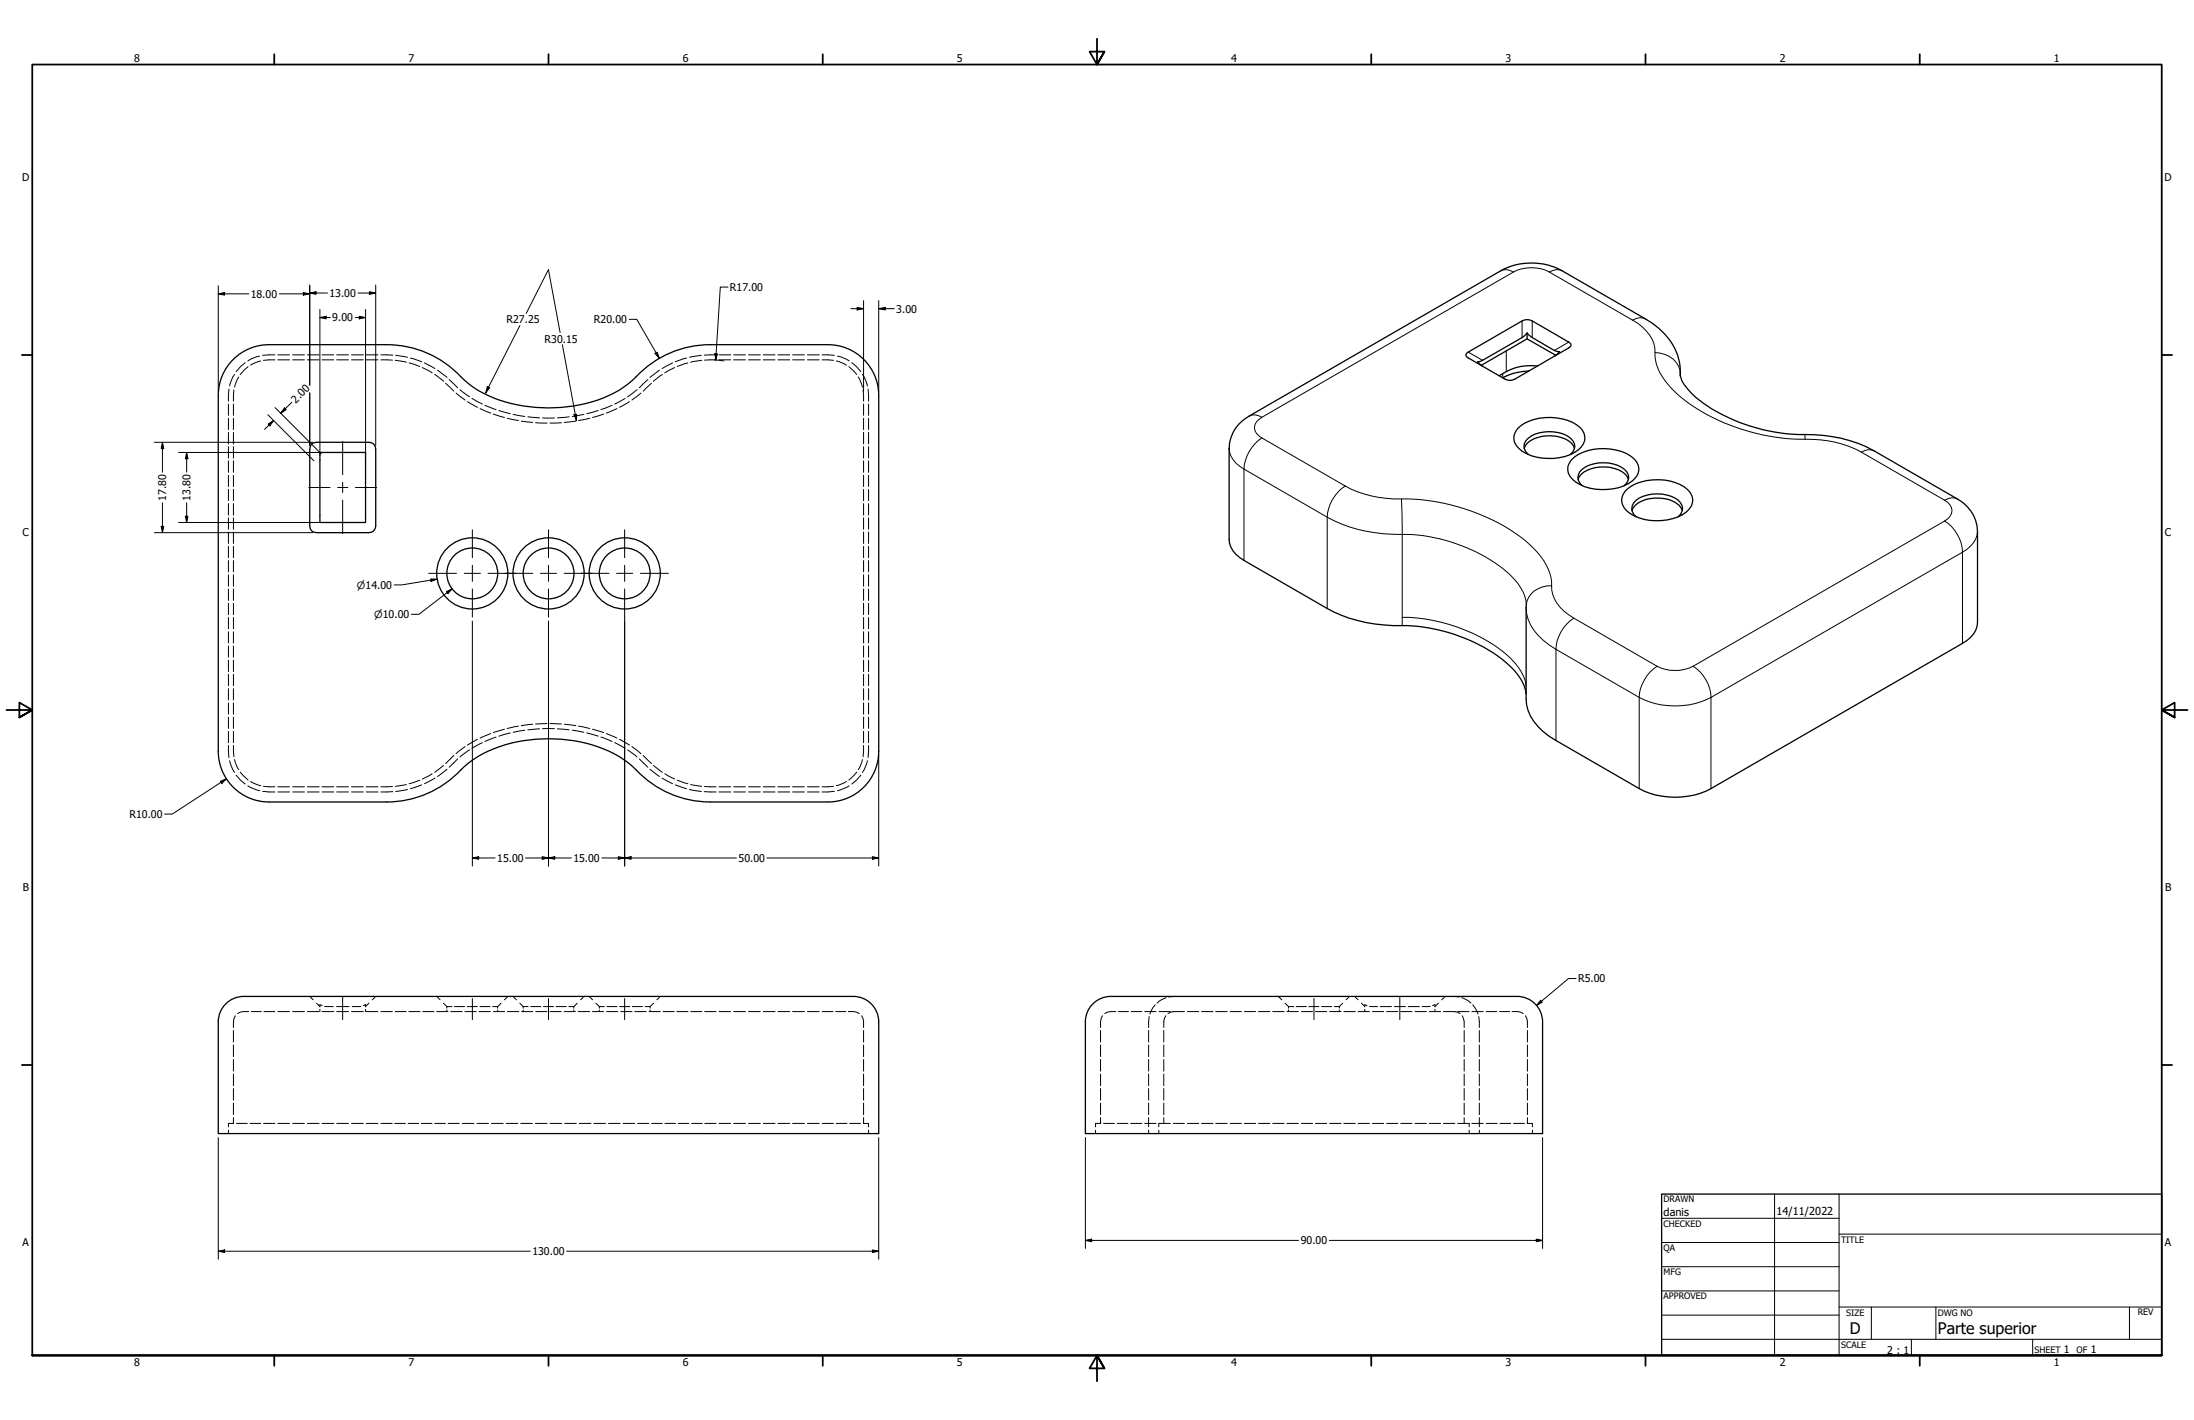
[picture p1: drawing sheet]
<svg xmlns="http://www.w3.org/2000/svg" width="864mm" height="559mm" viewBox="0 0 864 559" stroke-linecap="round" stroke-linejoin="round" font-family="sans-serif">
<!-- layer: Hidden (ANSI) -->
<g fill="none" stroke="#000" stroke-width=".39">
<path d="M108.2 139.6l-4.8 .2M109.3 139.6h4.7M115.2 139.6h4.6M121 139.6h4.6M126.7 139.6h4.7M132.5 139.6h4.7M138.4 139.6h4.6M144.1 139.6h4.7M149.9 139.6l4.7 .2M155.8 139.8l4.6 .8M276 139.8l-4.6 .8M281.9 139.6l-4.7 .2"/>
<path d="M283 139.6h4.7M288.8 139.6h4.6M294.6 139.6h4.7M300.4 139.6h4.7M306.2 139.6h4.6M312 139.6h4.6M317.8 139.6h4.7M323.6 139.6l4.8 .2M89.9 159v4.4M90.1 153.1l-.2 4.8M91.9 159v4.4M92.1 153.4l-.2 4.5"/>
<path d="M92.3 147.3l-.7 1-1.2 3.6M94 148.3l-1.7 4M96.5 142.7l-3.5 3.5M97.7 144.3l-3.1 3.1M102.2 140.1l-3.6 1.3-1.1 .6M102.6 142l-4 1.7M108.2 141.6l-4.5 .2M109.3 141.6h4.7M115.2 141.6h4.6M121 141.6h4.6M126.7 141.6h4.7M132.5 141.6h4.7"/>
<path d="M138.4 141.6h4.6M144.1 141.6h4.7M149.9 141.6l4.6 .1M155.6 141.8l4.4 .8M161 142.8l4.2 1.4M161.5 140.9l4.5 1.5M166.2 144.7l3.9 2M167.1 142.8l4.1 2.2M171.1 147.4l3.5 2.7M172.2 145.7l3.8 2.8M175.4 150.8l3.2 3.1M176.8 149.4l3.3 3.2"/>
<path d="M179.5 154.7l3.6 2.7M181 153.4l3.8 2.7M184 158.1l4 2.2M185.7 156.8l4.2 2.2M190.9 159.5l4.4 1.7M240.9 159.5l-4.4 1.7M246.1 156.8l-4.2 2.2M247.8 158.1l-4 2.2M250.8 153.4l-3.8 2.7M252.3 154.7l-3.6 2.7M255 149.4l-3.3 3.2M256.4 150.8l-3.2 3.1"/>
<path d="M259.6 145.7l-3.8 2.8M260.7 147.4l-3.5 2.7M264.7 142.8l-4.1 2.2M265.6 144.7l-3.9 2M270.3 140.9l-4.5 1.5M270.8 142.8l-4.2 1.4M276.2 141.8l-4.4 .8M281.9 141.6l-4.6 .1M283 141.6h4.7M288.8 141.6h4.6M294.6 141.6h4.7M300.4 141.6h4.7"/>
<path d="M306.2 141.6h4.6M312 141.6h4.6M317.8 141.6h4.7M323.6 141.6l4.5 .2M329.2 142l4 1.7M329.6 140.1l3.6 1.3 1.1 .6M334.1 144.3l3.1 3.1M335.3 142.7l3.5 3.5M337.8 148.3l1.7 4M339.5 147.3l.7 1 1.2 3.6M339.7 153.4l.2 4.5M339.9 159v4.4"/>
<path d="M341.7 153.1l.2 4.8M341.9 159v4.4M89.9 164.6v4.4M89.9 170.2v4.5M89.9 175.8v4.5M91.9 164.6v4.4M91.9 170.2v4.5M91.9 175.8v4.5M189 160.8l4.2 1.8M194.2 162.9l4.4 1.4M196.3 161.5l4.6 1.3M199.6 164.6l4.5 .9"/>
<path d="M202 163.1l4.6 .8M205.2 165.7l4.5 .5M207.8 164l4.6 .5M210.8 166.4l4.5 .1M213.6 164.5h4.6M221 166.4l-4.5 .1M224 164l-4.6 .5M226.6 165.7l-4.5 .5M229.8 163.1l-4.6 .8M232.2 164.6l-4.5 .9M235.5 161.5l-4.6 1.3M237.6 162.9l-4.4 1.4"/>
<path d="M242.8 160.8l-4.2 1.8M339.9 164.6v4.4M339.9 170.2v4.5M339.9 175.8v4.5M341.9 164.6v4.4M341.9 170.2v4.5M341.9 175.8v4.5M89.9 181.4v4.5M89.9 187v4.5M89.9 192.6v4.4M89.9 198.2v4.5M91.9 181.4v4.5"/>
<path d="M91.9 187v4.5M91.9 192.6v4.4M91.9 198.2v4.5M339.9 181.4v4.5M339.9 187v4.5M339.9 192.6v4.4M339.9 198.2v4.5M341.9 181.4v4.5M341.9 187v4.5M341.9 192.6v4.4M341.9 198.2v4.5M89.9 203.8v4.5"/>
<path d="M89.9 209.4v4.5M89.9 215v4.5M91.9 203.8v4.5M91.9 209.4v4.5M91.9 215v4.5M339.9 203.8v4.5M339.9 209.4v4.5M339.9 215v4.5M341.9 203.8v4.5M341.9 209.4v4.5M341.9 215v4.5M89.9 220.6v4.4"/>
<path d="M89.9 226.2v4.5M89.9 231.8v4.5M89.9 237.4v4.5M91.9 220.6v4.4M91.9 226.2v4.5M91.9 231.8v4.5M91.9 237.4v4.5M339.9 220.6v4.4M339.9 226.2v4.5M339.9 231.8v4.5M339.9 237.4v4.5M341.9 220.6v4.4"/>
<path d="M341.9 226.2v4.5M341.9 231.8v4.5M341.9 237.4v4.5M89.9 243v4.5M89.9 248.6v4.4M89.9 254.2v4.4M89.9 259.8v4.5M91.9 243v4.5M91.9 248.6v4.4M91.9 254.2v4.4M91.9 259.8v4.5M339.9 243v4.5"/>
<path d="M339.9 248.6v4.4M339.9 254.2v4.4M339.9 259.8v4.5M341.9 243v4.5M341.9 248.6v4.4M341.9 254.2v4.4M341.9 259.8v4.5M89.9 265.4v4.5M89.9 271v4.5M89.9 276.6v4.5M91.9 265.4v4.5M91.9 271v4.5"/>
<path d="M91.9 276.6v4.5M339.9 265.4v4.5M339.9 271v4.5M339.9 276.6v4.5M341.9 265.4v4.5M341.9 271v4.5M341.9 276.6v4.5M89.9 282.2v4.4M89.9 287.8v4.5M89.9 293.4l.2 4.7M90.4 299.3l1.2 3.6 .7 1.1M91.9 293.4l.2 4.4"/>
<path d="M91.9 282.2v4.4M91.9 287.8v4.5M92.3 298.9l1.7 4M178.6 297.3l-3.2 3.2M180.1 298.6l-3.3 3.3M183.1 293.8l-3.6 2.8M184.8 295.1l-3.8 2.8M188 291l-4 2.2M189.9 292.3l-4.2 2.2M193.2 288.7l-4.2 1.7M195.3 290.1l-4.4 1.7M198.6 287l-4.4 1.3"/>
<path d="M200.9 288.4l-4.6 1.3M204.1 285.8l-4.5 .9M206.6 287.3l-4.6 .9M209.7 285l-4.5 .6M212.4 286.8l-4.6 .4M213.6 286.8h4.6M215.3 284.7l-4.5 .2M216.5 284.7l4.5 .2M219.4 286.8l4.6 .4M222.1 285l4.5 .6M225.2 287.3l4.6 .9M227.7 285.8l4.5 .9"/>
<path d="M230.9 288.4l4.6 1.3M233.2 287l4.4 1.3M236.5 290.1l4.4 1.7M238.6 288.7l4.2 1.7M241.9 292.2l4.2 2.2M243.8 291l4 2.2M247 295.1l3.8 2.8M248.7 293.8l3.6 2.8M251.7 298.6l3.3 3.3M253.2 297.3l3.2 3.2M339.5 298.9l-1.7 4M339.9 293.4l-.2 4.4"/>
<path d="M339.9 282.2v4.4M339.9 287.8v4.5M341.4 299.3l-1.2 3.6-.7 1.1M341.9 282.2v4.4M341.9 287.8v4.5M341.9 293.4l-.2 4.7M93 305.1l1.6 1.9 1.9 1.5M94.6 303.8l3.1 3.2M97.5 309.2l4.7 1.9M98.6 307.5l4 1.7M103.4 311.4l4.8 .3M103.7 309.4l4.5 .2"/>
<path d="M109.3 311.7h4.7M109.3 309.6h4.7M115.2 311.7h4.6M115.2 309.6h4.6M121 311.7h4.6M121 309.6h4.6M126.7 311.7h4.7M126.7 309.6h4.7M132.5 311.7h4.7M132.5 309.6h4.7M138.4 311.7h4.6M138.4 309.6h4.6"/>
<path d="M144.1 311.7h4.7M144.1 309.6h4.7M154.5 309.5l-4.6 .1M154.6 311.5l-4.7 .2M160 308.7l-4.4 .7M160.4 310.6l-4.6 .9M165.2 307l-4.2 1.4M166 308.9l-4.5 1.5M170.1 304.5l-3.9 2.1M171.2 306.2l-4.1 2.2M174.6 301.2l-3.5 2.7M176 302.7l-3.8 2.9"/>
<path d="M255.8 302.7l3.8 2.9M257.2 301.2l3.5 2.7M260.6 306.2l4.1 2.2M261.7 304.5l3.9 2.1M265.8 308.9l4.5 1.5M266.6 307l4.2 1.4M271.4 310.6l4.6 .9M271.8 308.7l4.4 .7M277.2 311.5l4.7 .2M277.3 309.5l4.6 .1M283 311.7h4.7M283 309.6h4.7"/>
<path d="M288.8 311.7h4.6M288.8 309.6h4.6M294.6 311.7h4.7M294.6 309.6h4.7M300.4 311.7h4.7M300.4 309.6h4.7M306.2 311.7h4.6M306.2 309.6h4.6M312 311.7h4.6M312 309.6h4.6M317.8 311.7h4.7M317.8 309.6h4.7"/>
<path d="M328.1 309.4l-4.5 .2M328.4 311.4l-4.8 .3M333.2 307.5l-4 1.7M334.3 309.2l-4.7 1.9M337.2 303.8l-3.1 3.2M338.8 305.1l-1.6 1.9-1.9 1.5M92.6 399.7l-.5 1.2-.2 3.5M97.9 398.1l-3.2 .2-1.2 .5M98.9 398.1h4M103.9 398.1h4.3M109.3 398.1h4.7M115.2 398.1h4.6"/>
<path d="M121 398.1h4.6M121.9 392.1l1.4 1.3M124.6 394.8l1.3 1.3M125.9 397.2v.9M126.7 398.1h4.7M126.8 395.7l-.9-.3v.8M127.8 396l3.4 .1M132.5 396.1h4.9M132.5 398.1h4.7M138.4 398.1h4.6M142 396l-3.4 .1M143 395.7l.9-.3v.8"/>
<path d="M143.9 397.2v.9M144.1 398.1h4.7M145.2 394.8l-1.3 1.3M147.9 392.1l-1.3 1.3M149.9 398.1h4.5M155.5 398.1h4.4M161 398.1h4.4M166.4 398.1h4.4M171.9 398.1h4.4M171.9 392.1l1.3 1.3M174.6 394.8l1.3 1.3M175.9 396.1h2"/>
<path d="M175.9 396.1v.6M175.9 397.4v.7M177.4 398.1h4.5M178.9 396.1h4M183 398.1h4.5M183.9 396.1h4M188.6 398.1h4.4M188.9 396.1h4M193.9 396.1h2M194.2 398.1h4.4M195.9 396.1v.6M195.9 397.4v.7"/>
<path d="M197.2 394.8l-1.3 1.3M199.7 398.1h4.5M199.9 392.1l-1.3 1.3M201.9 392.1l1.4 1.3M204.6 394.8l1.3 1.3M205.3 398.1h4.4M205.9 396.1h2M205.9 396.1v.6M205.9 397.4v.7M208.9 396.1h4M210.9 398.1h4.4M213.9 396.1h4"/>
<path d="M216.5 398.1h4.4M218.9 396.1h4M222.1 398.1h4.4M223.9 396.1h2M225.9 396.1v.6M225.9 397.4v.7M227.2 394.8l-1.3 1.3M227.6 398.1h4.5M229.9 392.1l-1.4 1.3M231.9 392.1l1.3 1.3M233.2 398.1h4.4M234.6 394.8l1.3 1.3"/>
<path d="M235.9 396.1h2M235.9 396.1v.6M235.9 397.4v.7M238.8 398.1h4.4M238.9 396.1h4M243.9 396.1h4M244.3 398.1h4.5M248.9 396.1h4M249.9 398.1h4.5M253.9 396.1h2M255.5 398.1h4.4M255.9 396.1v.6"/>
<path d="M255.9 397.4v.7M257.2 394.8l-1.3 1.3M259.9 392.1l-1.3 1.3M261 398.1h4.4M266.4 398.1h4.4M271.9 398.1h4.4M277.4 398.1h4.5M283 398.1h4.7M288.8 398.1h4.6M294.6 398.1h4.7M300.4 398.1h4.7M306.2 398.1h4.6"/>
<path d="M312 398.1h4.6M317.8 398.1h4.7M323.6 398.1h4.3M328.9 398.1h4M333.9 398.1l3.2 .2 1.2 .5M339.2 399.7l.5 1.2 .2 3.5M434 399.7l-.6 1.2-.2 3.5M439.2 398.1l-3.2 .2-1.2 .5M440.2 398.1h4M445.2 398.1h4.3M450.6 398.1h4.4M454.7 395.4l-.9 1.2-1.2 2.4"/>
<path d="M456.2 398.1h4.4M458.9 399.7l-.6 1.2-.2 3.5M459 392.6l-2.4 1.2-1.2 .9M461.8 398.1h4.4M462.1 392.1l-2 .3M462.1 398.1l-2.4 .7M467.4 398.1h4.5M472.9 398.1h4.6M478.5 398.1h4.5M484.2 398.1h4.4M489.8 398.1h4.4M495.4 398.1h4.5"/>
<path d="M501 398.1h4.5M503.2 392.1l1.3 1.3M505.8 394.8l1.4 1.3M506.5 398.1h4.5M507.2 396.1h2M507.2 396.1v.6M507.2 397.4v.7M510.2 396.1h4M512.2 398.1h4.4M515.2 396.1h4M517.8 398.1h4.4M520.2 396.1h4"/>
<path d="M523.4 398.1h4.5M525.2 396.1h2M527.2 396.1v.6M527.2 397.4v.7M528.5 394.8l-1.3 1.3M529 398.1h4.5M531.2 392.1l-1.4 1.3M533.2 392.1l1.3 1.3M534.5 398.1h4.6M535.9 394.8l1.3 1.3M537.2 397.2v.9M538.1 395.7l-.9-.3v.8"/>
<path d="M539.1 396l3.1 .1M540.2 398.1h4.4M543.3 396.1h4.4M545.8 398.1h4.4M548.8 396.1h4.4M551.4 398.1h4.4M554.3 396.1h4.4M557 398.1h4.5M562.5 398.1h4.6M562.9 396l-3.1 .1M563.9 395.7l.9-.3v.8M564.8 397.2v.9"/>
<path d="M566.2 394.8l-1.4 1.3M568.1 398.1h4.5M568.8 392.1l-1.3 1.3M572.3 392.1l2.1 .3M572.3 398.1l2.4 .7M573.8 398.1h4.4M575.4 392.6l2.4 1.2 1.2 .9M575.6 399.7l.7 2.4v2.3M579.4 398.1h4.4M579.7 395.4l2.1 3.6M585 398.1h4.2M590.2 398.1h4"/>
<path d="M595.2 398.1l3.2 .2 1.2 .5M600.5 399.7l.5 1.2 .2 3.5M91.9 405.5v4.6M91.9 411.2v4.6M91.9 416.9v4.6M339.9 405.5v4.6M339.9 411.2v4.6M339.9 416.9v4.6M433.2 405.5v4.6M433.2 411.2v4.6M433.2 416.9v4.6M452.1 405.5v4.6"/>
<path d="M452.1 411.2v4.6M452.1 416.9v4.6M452.4 400l-.3 4.4M458.1 405.5v4.6M458.1 411.2v4.6M458.1 416.9v4.6M576.3 405.5v4.6M576.3 411.2v4.6M576.3 416.9v4.6M582 400l.3 4.4M582.3 405.5v4.6M582.3 411.2v4.6"/>
<path d="M582.3 416.9v4.6M601.2 405.5v4.6M601.2 411.2v4.6M601.2 416.9v4.6M91.9 422.7v4.5M91.9 428.4v4.5M91.9 434.1v4.6M91.9 439.8v2.3M339.9 422.7v4.5M339.9 428.4v4.5M339.9 434.1v4.6M339.9 439.8v2.3"/>
<path d="M433.2 422.7v4.5M433.2 428.4v4.5M433.2 434.1v4.6M433.2 439.8v2.3M452.1 422.7v4.5M452.1 428.4v4.5M452.1 434.1v4.6M452.1 439.8v3.6M458.1 422.7v4.5M458.1 428.4v4.5M458.1 434.1v4.6M458.1 439.8v2.3"/>
<path d="M576.3 422.7v4.5M576.3 428.4v4.5M576.3 434.1v4.6M576.3 439.8v2.3M582.3 422.7v4.5M582.3 428.4v4.5M582.3 434.1v4.6M582.3 439.8v3.6M601.2 422.7v4.5M601.2 428.4v4.5M601.2 434.1v4.6M601.2 439.8v2.3"/>
<path d="M89.9 444.8v1.3M92 442.1h-2.1v1.3M93.1 442.1h4.2M98.4 442.1h4.3M103.8 442.1h4.4M109.3 442.1h4.7M115.2 442.1h4.6M121 442.1h4.6M126.7 442.1h4.7M132.5 442.1h4.7M138.4 442.1h4.6M144.1 442.1h4.7"/>
<path d="M149.9 442.1h4.5M155.4 442.1h4.2M160.7 442.1h4.1M165.9 442.1h4.2M171.1 442.1h4.2M176.4 442.1h4.4M181.9 442.1h4.7M187.7 442.1h4.6M193.4 442.1h4.7M199.2 442.1h4.6M205 442.1h4.5M210.7 442.1h4.6"/>
<path d="M216.5 442.1h4.6M222.2 442.1h4.6M228 442.1h4.6M233.7 442.1h4.7M239.5 442.1h4.6M245.2 442.1h4.7M251 442.1h4.4M256.5 442.1h4.2M261.7 442.1h4.2M267 442.1h4.1M272.2 442.1h4.2M277.4 442.1h4.5"/>
<path d="M283 442.1h4.7M288.8 442.1h4.6M294.6 442.1h4.7M300.4 442.1h4.7M306.2 442.1h4.6M312 442.1h4.6M317.8 442.1h4.7M323.6 442.1h4.4M329.1 442.1h4.3M334.5 442.1h4.2M339.8 442.1h2.1v1.3M341.9 444.8v1.3"/>
<path d="M431.2 444.8v1.3M433.3 442.1h-2.1v1.3M434.4 442.1h4.3M439.7 442.1h4.3M445.1 442.1h4.4M450.6 442.1h4.4M452.1 444.8v1.3M456.1 442.1v1.3M456.1 444.8v1.3M456.2 442.1h4.4M461.8 442.1h4.4M467.4 442.1h4.5"/>
<path d="M472.9 442.1h4.6M478.5 442.1h4.5M484.2 442.1h4.4M489.8 442.1h4.4M495.4 442.1h4.5M501 442.1h4.5M506.5 442.1h4.5M512.2 442.1h4.4M517.8 442.1h4.4M523.4 442.1h4.5M529 442.1h4.5M534.5 442.1h4.6"/>
<path d="M540.2 442.1h4.4M545.8 442.1h4.4M551.4 442.1h4.4M557 442.1h4.5M562.5 442.1h4.6M568.1 442.1h4.5M573.8 442.1h4.4M578.3 442.1v1.3M578.3 444.8v1.3M579.4 442.1h4.4M582.3 444.8v1.3M585 442.1h4.3"/>
<path d="M590.4 442.1h4.3M595.8 442.1h4.2M601.1 442.1h2.1v1.3M603.2 444.8v1.3"/>
</g>
<!-- layer: Visible (ANSI) -->
<g fill="none" stroke="#000" stroke-width=".51">
<path d="M577.3 139l21.8-12.7a4 4 0 0 1 4 0l14.4 8.3 .9 .9v.5l-.9 .9-21.2 12.3a4 4 0 0 1-4 0l-14.4-8.4-.9-.8zM601.1 131.1l2 1.7 8.7 5.1 2.1 .5-2.1 1.8M601.1 131.1l-2 1.7-15.5 9-2 .6 2 1.7M601.1 131.1v2.2l11.3 6.5M601.1 133.3l-18 10.5M85.9 155.6a20 20 0 0 1 20-20h46.4a40.9 40.9 0 0 1 30.6 14.1 47.1 47.1 0 0 0 28 10.6 53.2 53.2 0 0 0 36.4-9.2 65.7 65.7 0 0 1 11.6-9.7 40 40 0 0 1 20.7-5.8h46.3a20 20 0 0 1 20 20M85.9 155.6v140a20 20 0 0 0 20 20h46.3a40.9 40.9 0 0 0 30.7-14 49.6 49.6 0 0 1 33-10.9 50.4 50.4 0 0 1 33 10.9 41 41 0 0 0 30.6 14h46.4a20 20 0 0 0 20-20v-140M601.8 146a24.2 24.2 0 0 0-10.3 2.7M605.3 144a21.3 21.3 0 0 0-15.3 3.9M661.4 148a23.2 23.2 0 0 0-11-20.8l-35.5-20.6a25.4 25.4 0 0 0-24.2 0l-99 57.1a14.7 14.7 0 0 0-7.9 12.8v35.8a10 10 0 0 0 5.8 8.2l32.8 19a59.5 59.5 0 0 0 31.4 6.7 66.3 66.3 0 0 1 39.7 15.2 18.8 18.8 0 0 1 7.2 11.8M661.4 147.5a9.4 9.4 0 0 0 3.2 5.9 54 54 0 0 0 24.6 14.4 73.8 73.8 0 0 0 24.8 3.3 52.5 52.5 0 0 1 23.7 6.3l32.7 18.9a15 15 0 0 1 8 12.8v35.9a10 10 0 0 1-5.9 8.2l-99 57.1a30.8 30.8 0 0 1-28.3 0l-32.7-18.9a22 22 0 0 1-11.6-14l-.1-39.4M122.4 175.1l.6-.6 1.7-.4h20.4a2.55 2.55 0 0 1 2.8 2.7v30a2.65 2.65 0 0 1-2.8 2.8h-20.4a2.55 2.55 0 0 1-2.8-2.8v-30z"/>
<path d="M125.9 178.1h18v27.5h-18zM597.3 168.8a18.9 18.9 0 0 1 17.6-4 11.4 11.4 0 0 1 8.7 5.9 6.3 6.3 0 0 1-3.8 7.4 21.8 21.8 0 0 1-20.6-.5 5.7 5.7 0 0 1-1.9-8.8zM599.9 176.5a8.2 8.2 0 0 1 7.2-4.8 14.2 14.2 0 0 1 11.5 2.7l1.2 2.1M601.6 178.9a3.9 3.9 0 0 1-.1-6.4 14.7 14.7 0 0 1 16.7 0 3.9 3.9 0 0 1-.1 6.4M618.5 181a18.9 18.9 0 0 1 17.6-3.9 11.4 11.4 0 0 1 8.7 5.8 6.1 6.1 0 0 1-3.8 7.4 21.6 21.6 0 0 1-20.6-.5 5.6 5.6 0 0 1-1.9-8.8zM621.2 188.7a8.3 8.3 0 0 1 7.1-4.7 14.2 14.2 0 0 1 11.5 2.6l1.2 2.1M622.8 191.1a3.9 3.9 0 0 1-.1-6.4 14.7 14.7 0 0 1 16.7 0 3.9 3.9 0 0 1-.1 6.4M639.7 193.3a19.1 19.1 0 0 1 17.7-4 11.4 11.4 0 0 1 8.6 5.9 6.2 6.2 0 0 1-3.8 7.4 21.6 21.6 0 0 1-20.6-.5 5.7 5.7 0 0 1-1.9-8.8zM642.4 200.9a8.3 8.3 0 0 1 7.1-4.7 12.3 12.3 0 0 1 12.2 3.7l.5 1M644 203.4a4.2 4.2 0 0 1 1.2-7.4 15.6 15.6 0 0 1 15.5 .9 3.9 3.9 0 0 1-.2 6.5M95.9 392.1h240M95.9 392.1a10 10 0 0 0-10 10v44h260v-44a10 10 0 0 0-10-10"/>
<path d="M430.6 394.6l1.9-1.3a10 10 0 0 1 4.7-1.2h160a10 10 0 0 1 10 10v44h-180v-44a10 10 0 0 1 3.4-7.5z"/>
<circle cx="185.9" cy="225.6" r="14"/>
<circle cx="185.9" cy="225.6" r="10"/>
<circle cx="215.9" cy="225.6" r="14"/>
<circle cx="215.9" cy="225.6" r="10"/>
<circle cx="245.9" cy="225.6" r="14"/>
<circle cx="245.9" cy="225.6" r="10"/>
</g>
<!-- layer: Visible Narrow (ANSI) -->
<g fill="none" stroke="#000" stroke-width=".39">
<path d="M590.7 106.6a4.9 4.9 0 0 1 5 .5M595.7 107.1a15.5 15.5 0 0 1 14.2 0M595.7 107.1l-99 57.1M609.9 107.1l32.7 18.9M614.9 106.6a5 5 0 0 0-5 .5M577.9 138.6l5.7 3.2M592.9 138v8.2M599.1 126.3v6.5M603.1 126.3v6.5M617.5 134.6l-5.7 3.3M642.6 126a14.9 14.9 0 0 1 8.8 14.4 25.1 25.1 0 0 0 9.6 15.4 80.5 80.5 0 0 0 52.6 17.1 42.1 42.1 0 0 1 19.1 5M647.6 125.5a5 5 0 0 0-5 .5"/>
<path d="M651.4 138.7a9.3 9.3 0 0 1 10 9.1M591.5 147.1v1.6M661.4 146.4v1.1M483.8 176.5a10 10 0 0 0 5.8 8.1M491.7 163.7a4.9 4.9 0 0 1 5 .5M496.7 164.2a4.6 4.6 0 0 0-2.7 5.2l.5 1.1 2.2 1.8M496.7 172.3a15.8 15.8 0 0 0-7.1 12.3M496.7 172.3l32.8 19M710.4 171l.1 1.8M732.7 177.9l32.7 18.9M737.7 177.4a5 5 0 0 0-5 .5M489.6 184.6l32.8 18.9"/>
<path d="M489.6 184.6v35.9M529.5 191.3a45.6 45.6 0 0 0 25 5 79.4 79.4 0 0 1 46.7 17.2 24.6 24.6 0 0 1 9.5 15.4 13.7 13.7 0 0 0 6.8 13l2 1.4M529.5 191.3a15.7 15.7 0 0 0-7.1 12.2M551.6 196.3l.3 10.4v39.5M765.4 196.8a4.3 4.3 0 0 1 3 4.1 4.3 4.3 0 0 1-3 4.1M770.4 196.3a5 5 0 0 0-5 .5M522.4 203.5a60.5 60.5 0 0 0 31.6 6.8 65.4 65.4 0 0 1 41.1 16.6 17.9 17.9 0 0 1 5.7 11.1M522.4 203.5v36M765.4 205a15.4 15.4 0 0 1 7.1 12.3M765.4 205l-99 57.2M772.5 217.3l-99 57.1M772.5 217.3v35.9"/>
<path d="M778.4 209.1a9.9 9.9 0 0 1-5.9 8.2M600.7 239.1a17 17 0 0 0 6.7 12.9l5.1 3.5M610.7 230.5a9 9 0 0 0-9.9 7.6M551.9 243a65.5 65.5 0 0 1 42.7 16.1 18.6 18.6 0 0 1 6.1 10.8M612.5 255.5l32.7 18.9M612.5 255.5v35.9M619.5 243.3a15.4 15.4 0 0 0-7 12.2M619.5 243.3l32.8 18.9M645.2 274.4a31.3 31.3 0 0 0 28.3 0M645.2 274.4v35.9M652.3 262.2a16 16 0 0 0 14.1 0M652.3 262.2a15.8 15.8 0 0 0-7.1 12.2"/>
<path d="M666.4 262.2a15.4 15.4 0 0 1 7.1 12.2M673.5 274.4v35.9"/>
</g>
<!-- layer: Border (ANSI) -->
<g fill="none" stroke="#000" stroke-width=".7">
<path d="M431.8 15.2v10.2l-2.9-5.1h5.8l-2.9 5.1 2.9-5.1M107.9 21.3v4.1M215.9 21.3v4.1M323.8 21.3v4.1M539.8 21.3v4.1M647.7 21.3v4.1M755.6 21.3v4.1M8.6 139.7h4.1M850.9 139.7h4.1M2.5 279.4h10.2l-5.1-2.9v5.8l5.1-2.9-5.1 2.9M861.1 279.4h-10.2l5.1-2.9v5.8l-5.1-2.9 5.1 2.9M8.6 419.1h4.1"/>
<path d="M850.9 419.1h4.1M12.7 533.4v-508h838.2v508h-838.2h838.2M107.9 533.4v4.1M215.9 533.4v4.1M323.8 533.4v4.1M434.7 538.5l-2.9-5.1 2.9 5.1h-5.8l2.9-5.1v10.2M539.8 533.4v4.1M647.7 533.4v4.1M755.6 533.4v4.1"/>
</g>
<!-- layer: Title (ANSI) -->
<g fill="none" stroke="#000" stroke-width=".39">
<path d="M654 479.4h69.9M698.5 469.9v63.5M723.9 469.9v63.5M654 488.9h69.9M654 498.5h69.9M723.9 485.6h127M654 508h69.9M654 517.5h69.9M723.9 514.3h127M736.6 514.3v12.7M762 514.3v12.7M838.2 514.3v12.7"/>
<path d="M654 527h196.9M752.3 527v6.4M800.1 527v6.4"/>
</g>
<path d="M654 469.9h196.9v63.5h-196.9z" fill="none" stroke="#000" stroke-width=".51"/>
<!-- layer: Dimension (ANSI) -->
<g fill="none" stroke="#000" stroke-width=".39">
<path d="M85.9 115.6l2.5-.5v1zM85.9 112.5v41.6M85.9 115.6h12M109.9 115.6h12M119.4 115.1l2.5 .5-2.5 .5zM121.9 115.3l2.5-.5v1zM121.9 112.1v39.5M121.9 115.3h7M140.9 115.3h7M145.4 114.8l2.5 .5-2.5 .5zM147.9 112.1v63.2M215.9 106l-8.8 17.3"/>
<path d="M215.9 106.2l4.6 24.7M286.6 113h-3.1l-1.8 28.7M339.9 118.3v35.8M345.9 118.3v35.8M125.9 125l2.5-.5v1zM125.9 125h4.1M125.9 121.8v57.5M139.8 125h4.1M141.4 124.5l2.5 .5-2.5 .5zM143.9 121.8v57.5M204.7 128.1l-13.5 26.5M221.4 135.6l5.5 29.9"/>
<path d="M247.6 125.7h3l8.9 15.3M257.8 139.1l.9-.5 .8 2.4zM281.4 139.2l1 .1-.7 2.4zM334.9 121.5h5M337.4 121l2.5 .5-2.5 .5zM345.9 121.5l2.5-.5v1zM345.9 121.5h6.1M114.9 158.3l-4.4 4.3M121.9 154.6v20.7M191.8 152.1l.9 .5-1.5 2zM281.2 141.6l3.7 .4M60.8 174.1h62.3"/>
<path d="M63.9 174.1l.6 2.4h-1.1zM63.9 174.1v11.7M70.3 178.1h56.8M73.5 178.1l.5 2.4h-1zM73.5 178.1v7.7M105.4 163.2l18.2 18.2M105.5 166.9l2.2-1.4-1.5 2.1zM107.7 165.5l-3.6 3.5M108.3 160.4l18.1 18.2M112 160.5l.6 .7-2.1 1.4zM225.9 163.1l1-.1v2.5zM63.9 197.9v11.7"/>
<path d="M73.5 197.9v7.7M60.8 209.6h62.3M63.4 207.1h1.1l-.6 2.5zM70.3 205.6h56.8M73 203.1h1l-.5 2.5zM169.5 227.8l2.6 .1-2.4 .9zM172.1 227.9l-14 2.3h-3M175.7 232.9l2.3-1.2-1.7 1.9zM178 231.7l-13.1 10h-3M185.9 244.4v96.4M215.9 244.4v96.4M245.9 242.8v98"/>
<path d="M345.9 297.2v43.6M86.7 307.5l2.4-1-1.8 1.8zM89.1 306.5l-21.3 13.9h-3M185.9 337.6l2.5-.5v1zM185.9 337.6h9M206.9 337.6h18M213.4 337.1l2.5 .5-2.5 .5zM215.9 337.6l2.5-.5v1zM236.9 337.6h53M243.4 337.1l2.5 .5-2.5 .5zM245.9 337.6l2.5-.5v1zM301.9 337.6h44"/>
<path d="M343.4 337.1l2.5 .5-2.5 .5zM606.4 393.6l.7 .8-2.3 1.3zM620.4 385.1h-3l-12.6 10.6M85.9 447.7v47.9M345.9 447.7v47.9M427.2 447.7v43.6M607.2 447.7v43.6M85.9 492.4l2.5-.5v1zM85.9 492.4h122.8M223.1 492.4h122.8M343.4 491.9l2.5 .5-2.5 .5zM427.2 488.1l2.5-.5v1z"/>
<path d="M427.2 488.1h84M523.2 488.1h84M604.7 487.6l2.5 .5-2.5 .5z"/>
</g>
<g fill="#000">
<path d="M85.9 115.6l2.5-.5v1z" fill-rule="evenodd"/>
<path d="M119.4 115.1l2.5 .5-2.5 .5z" fill-rule="evenodd"/>
<path d="M121.9 115.3l2.5-.5v1z" fill-rule="evenodd"/>
<path d="M145.4 114.8l2.5 .5-2.5 .5z" fill-rule="evenodd"/>
<path d="M125.9 125l2.5-.5v1z" fill-rule="evenodd"/>
<path d="M141.4 124.5l2.5 .5-2.5 .5z" fill-rule="evenodd"/>
<path d="M257.8 139.1l.9-.5 .8 2.4z" fill-rule="evenodd"/>
<path d="M281.4 139.2l1 .1-.7 2.4z" fill-rule="evenodd"/>
<path d="M337.4 121l2.5 .5-2.5 .5z" fill-rule="evenodd"/>
<path d="M345.9 121.5l2.5-.5v1z" fill-rule="evenodd"/>
<path d="M191.8 152.1l.9 .5-1.5 2z" fill-rule="evenodd"/>
<path d="M63.9 174.1l.6 2.4h-1.1z" fill-rule="evenodd"/>
<path d="M105.5 166.9l2.2-1.4-1.5 2.1z" fill-rule="evenodd"/>
<path d="M112 160.5l.6 .7-2.1 1.4z" fill-rule="evenodd"/>
<path d="M225.9 163.1l1-.1v2.5z" fill-rule="evenodd"/>
<path d="M73.5 178.1l.5 2.4h-1z" fill-rule="evenodd"/>
<path d="M63.4 207.1h1.1l-.6 2.5z" fill-rule="evenodd"/>
<path d="M73 203.1h1l-.5 2.5z" fill-rule="evenodd"/>
<path d="M169.5 227.8l2.6 .1-2.4 .9z" fill-rule="evenodd"/>
<path d="M175.7 232.9l2.3-1.2-1.7 1.9z" fill-rule="evenodd"/>
<path d="M86.7 307.5l2.4-1-1.8 1.8z" fill-rule="evenodd"/>
<path d="M185.9 337.6l2.5-.5v1z" fill-rule="evenodd"/>
<path d="M213.4 337.1l2.5 .5-2.5 .5z" fill-rule="evenodd"/>
<path d="M215.9 337.6l2.5-.5v1z" fill-rule="evenodd"/>
<path d="M243.4 337.1l2.5 .5-2.5 .5z" fill-rule="evenodd"/>
<path d="M245.9 337.6l2.5-.5v1z" fill-rule="evenodd"/>
<path d="M343.4 337.1l2.5 .5-2.5 .5z" fill-rule="evenodd"/>
<path d="M606.4 393.6l.7 .8-2.3 1.3z" fill-rule="evenodd"/>
<path d="M85.9 492.4l2.5-.5v1z" fill-rule="evenodd"/>
<path d="M343.4 491.9l2.5 .5-2.5 .5z" fill-rule="evenodd"/>
<path d="M427.2 488.1l2.5-.5v1z" fill-rule="evenodd"/>
<path d="M604.7 487.6l2.5 .5-2.5 .5z" fill-rule="evenodd"/>
</g>
<!-- layer: Centerline (ANSI) -->
<path d="M134.9 173.7v13.1M121.5 191.8h8.4M132.9 191.8h4M134.9 189.8v4M134.9 196.8v13.2M139.9 191.8h8.4M134.9 392.2v9.1M185.9 392.9v8.4M215.9 392.9v8.4M245.9 392.9v8.4M517.2 392.9v8.4M551 392.2v9.1" fill="none" stroke="#000" stroke-width=".39"/>
<!-- layer: Center Mark (ANSI) -->
<g fill="none" stroke="#000" stroke-width=".39">
<path d="M185.9 208.5v11M215.9 208.5v11M245.9 208.5v11M168.7 225.6h11M182.8 225.6h6.3M185.9 222.4v6.4M185.9 231.8v11M192.1 225.6h17.6M212.7 225.6h6.4M215.9 222.4v6.4M215.9 231.8v11M222.1 225.6h17.6"/>
<path d="M242.7 225.6h6.3M245.9 222.4v6.4M245.9 231.8v11M252.1 225.6h11"/>
</g>
<g font-size="6.3">
<text x="728.1" y="524.9">D</text>
<text x="762.8" y="525">Parte superior</text>
</g>
<g font-size="4.3">
<text x="654.8" y="478.6">danis</text>
<text x="699.3" y="478">14/11/2022</text>
</g>
<g font-size="4.2">
<text x="52.8" y="24.4">8</text>
<text x="160.8" y="24.4">7</text>
<text x="268.7" y="24.4">6</text>
<text x="376.7" y="24.4">5</text>
<text x="484.6" y="24.4">4</text>
<text x="592.6" y="24.4">3</text>
<text x="700.5" y="24.4">2</text>
<text x="808.5" y="24.4">1</text>
<text x="8.8" y="71.4">D</text>
<text x="852" y="71.4">D</text>
<text x="98.7" y="117.2">18.00</text>
<text x="129.7" y="116.8">13.00</text>
<text x="287.3" y="114.5">R17.00</text>
<text x="352.8" y="123">3.00</text>
<text x="130.8" y="126.5">9.00</text>
<text x="199.4" y="127.2">R27.25</text>
<text x="233.8" y="127.2">R20.00</text>
<text x="214.4" y="134.8">R30.15</text>
<text x="116.5" y="158.8" transform="rotate(-45 116.5 158.8)">2.00</text>
<text x="65.5" y="197" transform="rotate(-90 65.5 197)">17.80</text>
<text x="75" y="197" transform="rotate(-90 75 197)">13.80</text>
<text x="8.9" y="211.1">C</text>
<text x="852.2" y="211.1">C</text>
<text x="51" y="321.9">R10.00</text>
<text x="195.7" y="339.2">15.00</text>
<text x="225.7" y="339.2">15.00</text>
<text x="290.7" y="339.2">50.00</text>
<text x="9" y="350.8">B</text>
<text x="852.2" y="350.8">B</text>
<text x="621.2" y="386.6">R5.00</text>
<text x="8.9" y="490.5">A</text>
<text x="512" y="489.6">90.00</text>
<text x="852.2" y="490.5">A</text>
<text x="209.5" y="493.9">130.00</text>
<text x="742.9" y="532.6">2 : 1</text>
<text x="812.4" y="532.6">1</text>
<text x="823" y="532.6">1</text>
<text x="52.8" y="537.5">8</text>
<text x="160.8" y="537.5">7</text>
<text x="268.7" y="537.5">6</text>
<text x="376.7" y="537.5">5</text>
<text x="484.6" y="537.5">4</text>
<text x="592.6" y="537.5">3</text>
<text x="700.5" y="537.5">2</text>
<text x="808.5" y="537.5">1</text>
</g>
<g font-size="3.9">
<text x="140.5" y="231.6">⌀14.00</text>
<text x="147.3" y="243.2">⌀10.00</text>
</g>
<g font-size="3.5">
<text x="654.8" y="473.2">DRAWN</text>
<text x="654.8" y="482.8">CHECKED</text>
<text x="724.7" y="488.9">TITLE</text>
<text x="654.8" y="492.3">QA</text>
<text x="654.8" y="501.8">MFG</text>
<text x="654.8" y="511.4">APPROVED</text>
<text x="726.7" y="517.7">SIZE</text>
<text x="762.8" y="517.7">DWG NO</text>
<text x="841.4" y="517.7">REV</text>
<text x="724.7" y="530.4">SCALE</text>
<text x="800.9" y="532.6">SHEET</text>
<text x="817.4" y="532.6">OF</text>
</g>
</svg>
